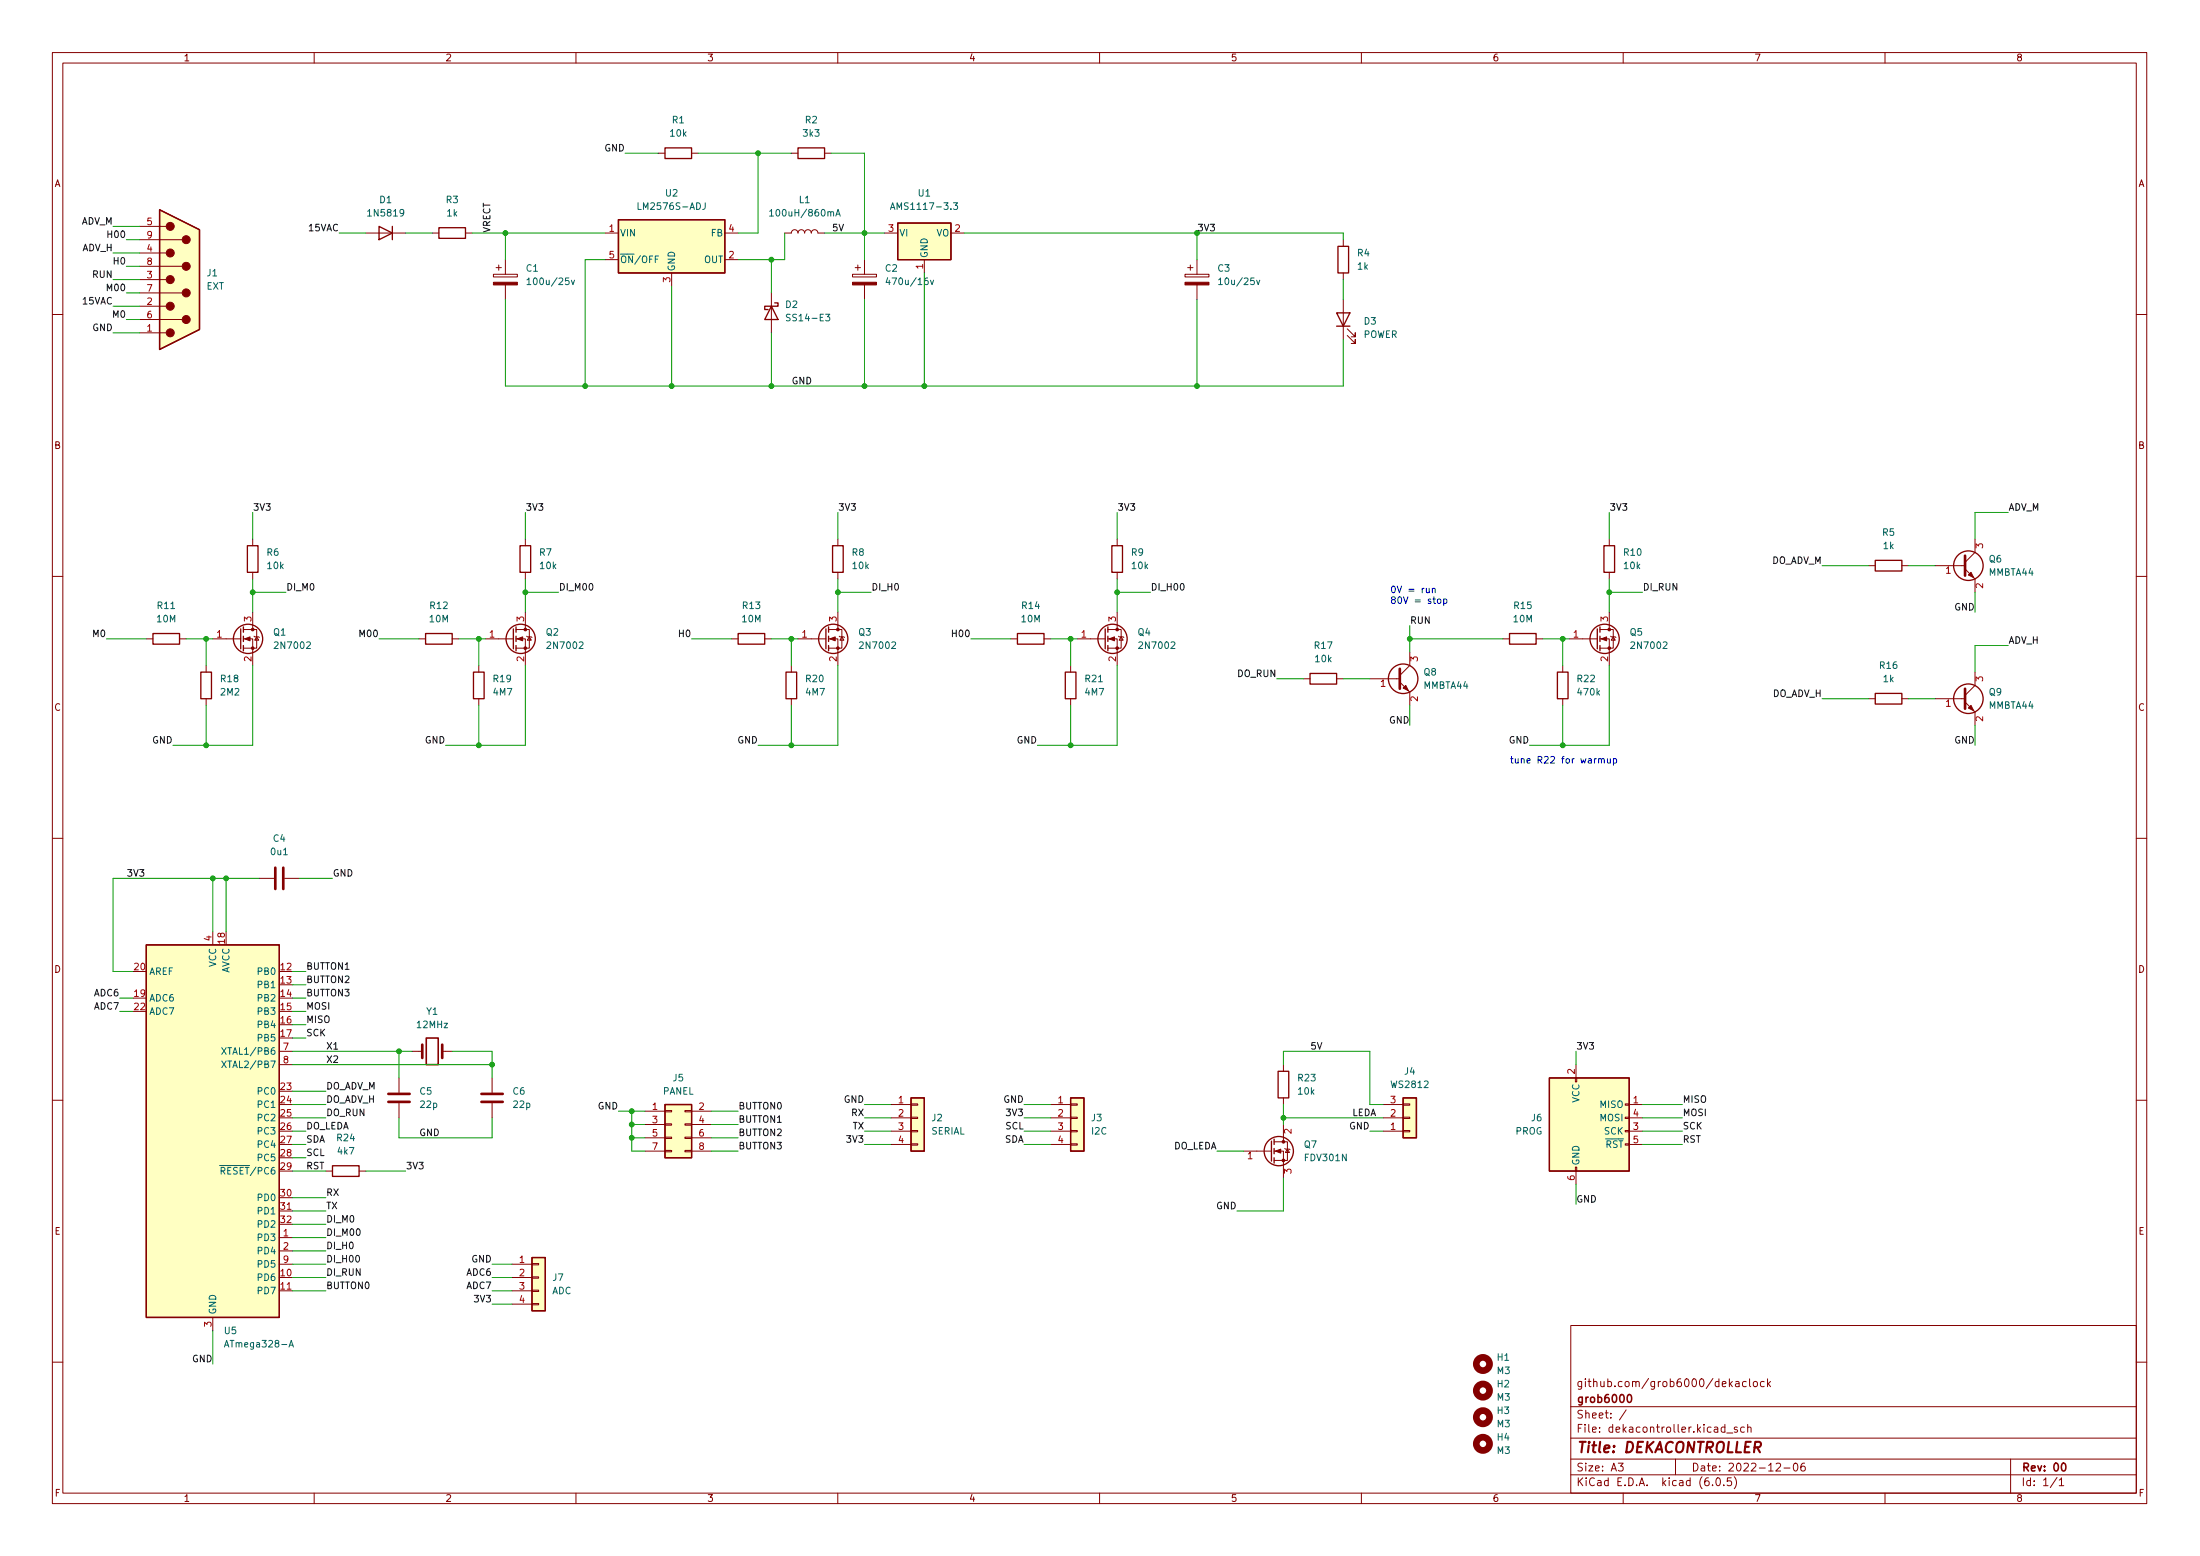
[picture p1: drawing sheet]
<svg xmlns="http://www.w3.org/2000/svg" width="420mm" height="297mm" viewBox="0 0 420 297" stroke-linecap="round" stroke-linejoin="round" font-family="sans-serif">
<g fill="none" stroke="#840000" stroke-width=".19">
<path d="M10 10h400v277h-400zM12 12h396v273h-396zM60 10v2M110 10v2M160 10v2M210 10v2M260 10v2M310 10v2M360 10v2M125.7 29.2h1.3M132.1 29.2h1.2M151.1 29.2h1.3"/>
<path d="M157.5 29.2h1.2M26.7 58.5h5M26.7 55.9h8.1M26.7 53.4h5M26.7 50.8h8.1M26.7 48.3h5M26.7 45.8h8.1M26.7 43.2h5M69.8 44.5h7.7M82.5 44.5h1.3M88.9 44.5h1.3M94.2 52.4h4.6v.5h-4.6z"/>
<path d="M94.7 51.1h1.1M95.2 50.6v1M96.5 49.6v2.8M96.5 54.4v2.8M115.6 44.5h2.5M115.6 49.6h2.5M128.3 52.1v2.5M138.4 44.5h2.6M138.4 49.6h2.6M147.3 55.9v7.6M149.9 44.5h1.2a.64 .64 0 0 1 .7-.6 .64 .64 0 0 1 .6 .6 .64 .64 0 0 1 .6-.6 .64 .64 0 0 1 .7 .6 .64 .64 0 0 1 .6-.6 .64 .64 0 0 1 .6 .6 .64 .64 0 0 1 .7-.6 .64 .64 0 0 1 .6 .6h1.3M162.8 52.4h4.6v.5h-4.6z"/>
<path d="M163.3 51.1h1M163.8 50.6v1M165.1 49.6v2.8M165.1 54.4v2.8M168.9 44.5h2.5M176.5 49.6v2.5M181.6 44.5h2.5M226.3 52.4h4.6v.5h-4.6zM226.8 51.1h1M227.3 50.6v1M228.6 49.6v2.8M228.6 54.4v2.8"/>
<path d="M256.5 45.8v1.2M256.5 52.1v1.3M256.5 57.2v7.6M10 60h2M26.7 63.5h5M26.7 61h8.1M257.3 64l1.5 1.6v-.8v.8h-.7M257.3 62.8l1.5 1.5v-.8v.8h-.7M408 60h2M10 110h2M48.3 102.9v1.3M48.3 109.3v1.2"/>
<path d="M48.3 116.9v3.3M100.3 102.9v1.3M100.3 109.3v1.2M100.3 116.9v3.3M160 102.9v1.3M160 109.3v1.2M160 116.9v3.3M213.4 102.9v1.3M213.4 109.3v1.2M213.4 116.9v3.3M307.3 102.9v1.3M307.3 109.3v1.2"/>
<path d="M307.3 116.9v3.3M356.9 108h1.2M363.2 108h1.3M369.6 108h5.7M375.3 108.6l1.9 1.9v2.6M377.2 102.9v2.5l-1.9 2M408 110h2M27.9 122h1.3M34.3 122h1.3M39.4 127v1.3M39.4 133.4v1.3M40.6 122h5.4"/>
<path d="M46.5 122h1.8v5M46.5 120.2h2.5v3.5h-2.5M48.5 121.4l1 .3M49 121.6l.4 .6h-.8zM80 122h1.3M86.4 122h1.2M91.4 127v1.3M91.4 133.4v1.3M92.7 122h5.3M98.6 122h1.7v5M98.6 120.2h2.5v3.5h-2.5M100.6 121.4l1 .3"/>
<path d="M101.1 121.6l.4 .6h-.8zM139.7 122h1.3M146 122h1.3M151.1 127v1.3M151.1 133.4v1.3M152.4 122h5.3M158.2 122h1.8v5M158.2 120.2h2.6v3.5h-2.6M160.3 121.4l1 .3M160.8 121.6l.4 .6h-.8zM193 122h1.3M199.4 122h1.3"/>
<path d="M204.5 127v1.3M204.5 133.4v1.3M205.7 122h5.4M211.6 122h1.8v5M211.6 120.2h2.5v3.5h-2.5M213.6 121.4l1 .3M214.1 121.6l.4 .6h-.8zM248.9 129.6h1.3M255.3 129.6h1.2M261.6 129.6h5.7M267.3 130.2l1.9 1.9v2.6M269.2 124.5v2.5l-1.9 1.9"/>
<path d="M287 122h1.3M293.4 122h1.2M298.4 127v1.3M298.4 133.4v1.3M299.7 122h5.4M305.6 122h1.7v5M305.6 120.2h2.5v3.5h-2.5M307.6 121.4l1 .3M308.1 121.6l.4 .6h-.8zM356.9 133.4h1.2M363.2 133.4h1.3M369.6 133.4h5.7"/>
<path d="M375.3 134l1.9 1.9v2.6M377.2 128.3v2.5l-1.9 2M10 160h2M40.6 177.8v2.6M49.5 167.7h2.8M54.4 167.7h2.7M408 160h2M10 210h2M53.3 200.7h2.6M53.3 203.2h2.6M76.2 205.8v2.8M76.2 210.6v2.8"/>
<path d="M78.7 200.7h1.9M84.5 200.7h1.9M94 205.8v2.8M94 210.6v2.8M123.2 212.1h3.8M123.2 214.7h3.8M123.2 217.2h3.8M123.2 219.7h3.8M127 219.6h1.3v.3h-1.3zM127 217.1h1.3v.2h-1.3zM127 214.5h1.3v.3h-1.3zM127 212h1.3v.3h-1.3z"/>
<path d="M130.8 219.6h1.3v.3h-1.3zM130.8 217.1h1.3v.2h-1.3zM130.8 214.5h1.3v.3h-1.3zM130.8 212h1.3v.3h-1.3zM132.1 212.1h3.8M132.1 214.7h3.8M132.1 217.2h3.8M132.1 219.7h3.8M170.2 210.9h3.8M170.2 213.4h3.8M170.2 215.9h3.8M170.2 218.5h3.8"/>
<path d="M174 218.3h1.3v.3h-1.3zM174 215.8h1.3v.3h-1.3zM174 213.3h1.3v.2h-1.3zM174 210.7h1.3v.3h-1.3zM200.7 210.9h3.8M200.7 213.4h3.8M200.7 215.9h3.8M200.7 218.5h3.8M204.5 218.3h1.2v.3h-1.2zM204.5 215.8h1.2v.3h-1.2zM204.5 213.3h1.2v.2h-1.2zM204.5 210.7h1.2v.3h-1.2z"/>
<path d="M237.5 219.7h5.3M243.3 219.7h1.8v5.1M243.3 218h2.6v3.5h-2.6M245.1 203.2v1.3M245.1 209.6v1.3M245.1 214.7v3.3M245.4 219.2l1 .3M245.9 219.4l.4 .6h-.8zM264.2 210.9h3.8M264.2 213.4h3.8M264.2 215.9h3.8M268 210.7h1.2v.3h-1.2z"/>
<path d="M268 213.3h1.2v.2h-1.2zM268 215.8h1.2v.3h-1.2zM300.9 205.8h.2v.7h-.2zM301 203.2v2.6M310.4 215.8h.7v.3h-.7zM310.4 213.3h.7v.2h-.7zM310.4 210.7h.7v.3h-.7zM311.1 210.9h2.6M311.1 213.4h2.6M311.1 215.9h2.6M311.1 218.5h2.6M408 210h2"/>
<path d="M53.3 236.3h2.6M53.3 238.8h2.6M53.3 231.2h2.6M62.2 223.6h1.3M68.6 223.6h1.2M300.9 222.8h.2v.8h-.2zM301 223.6v2.5M40.6 251.5v2.5M53.3 246.4h2.6M53.3 241.3h2.6M97.8 246.4h3.8M97.8 241.3h3.8"/>
<path d="M97.8 243.9h3.8M97.8 249h3.8M101.6 248.8h1.3v.3h-1.3zM101.6 246.3h1.3v.2h-1.3zM101.6 243.7h1.3v.3h-1.3zM101.6 241.2h1.3v.3h-1.3zM300 253h108v32h-108zM10 260h2M300 278.5h108M300 274.5h108M300 268.5h108M309.1 279.3h.9l-.5 .6 .4 .1v.7l-.2 .1-.6-.1"/>
<path d="M310.6 269.1l-1.3 2M320 278.5v3M329.4 272.5l-.4-.1-.3 .3 .2 .6h.5M329.4 271.9v1.5M329.8 273.6h1.1M331.5 263.8h.6v.9M331.8 272.5l-.4-.1-.2 .2 .1 .2 .5 .2v.3h-.6M332.1 264.1h-.5a.29 .29 0 0 0-.2 .3 .29 .29 0 0 0 .2 .3l.5-.1M333.1 272.5l-.4-.1-.3 .3 .2 .6h.5M333.5 263.8l-.4-.1-.3 .3 .1 .6h.6M333.8 272.6l.2-.2 .4 .1v.9M333.8 271.9v1.5"/>
<path d="M334.1 263.2v1.3l.3 .2M335 263.8l.4-.1 .2 .3v.4l-.2 .3-.4-.1-.1-.2zM336.9 263.8l-.4-.1-.3 .3 .2 .6h.5M337.6 263.2v1.5M337.7 264.1l.4 .6M338.1 263.7l-.5 .6M339.2 279.5l.6-.2 .2 .2 .1 .2-1 1.1h1M342.7 279.4l.2-.1a.8 .8 0 0 1 .5 .8 .8 .8 0 0 1-.5 .7 1 1 0 0 1-.2-1.4zM344.6 279.3a.6 .6 0 0 0-.7 .7v.5l.2 .2 .4 .1 .2-.1 .1-.5-.2-.2-.4-.1-.3 .3M384 278.5v6.5M408 260h2M60 285v2"/>
<path d="M110 285v2M160 285v2M210 285v2M260 285v2M300 281.5h108M310 285v2M327.1 283.5v.1M327.9 282.2l.2-.1a.8 .8 0 0 1 .5 .8 .8 .8 0 0 1-.5 .7 1 1 0 0 1-.2-1.4zM329.2 283.5v.1M330.6 282.1h-.7v.7l.2-.1 .5 .1 .1 .2-.1 .5-.2 .1-.5-.1M331.2 281.9a1.72 1.72 0 0 1 0 2.3M340.7 280.2h1.2"/>
<path d="M360 285v2M392.9 282l-1.3 2M393.3 282.5l.4-.4v1.5M393.3 283.6h.8"/>
</g>
<path d="M81.4 198.2h2.3v5h-2.3zM311 266.3l.1-.1a.8 .8 0 0 1 .5 .8 .8 .8 0 0 1-.5 .7 1 1 0 0 1-.1-1.4zM393.9 279.4l.1-.1a.8 .8 0 0 1 .6 .8 .8 .8 0 0 1-.6 .7 1 1 0 0 1-.1-1.4z" fill="none" stroke="#840000" stroke-width=".3"/>
<path d="M375.3 106.1v3.8M267.3 127.7v3.8M375.3 131.5v3.8M52.6 165.6v4.1M54.1 165.6v4.1M80.6 199.4v2.6M84.5 199.4v2.6M74.2 210.3h4M74.2 208.8h4M91.9 210.3h4.1M91.9 208.8h4.1" fill="none" stroke="#840000" stroke-width=".51"/>
<g fill="#840000" stroke="#840000" stroke-width=".19">
<path d="M94.2 53.9h4.6v.5h-4.6z"/>
<path d="M98.8 122l1-.4v.7z"/>
<path d="M162.8 53.9h4.6v.5h-4.6z"/>
<path d="M226.3 53.9h4.6v.5h-4.6z"/>
<path d="M46.7 122l1.1-.4v.7z"/>
<path d="M158.5 122l1-.4v.7z"/>
<path d="M211.8 122l1.1-.4v.7z"/>
<path d="M305.8 122l1-.4v.7z"/>
<path d="M375.9 135.2l.5-.5 .5 1z"/>
<path d="M375.9 109.8l.5-.5 .5 1z"/>
<path d="M268 131.4l.5-.6 .5 1.1z"/>
<path d="M243.6 219.7l1-.3v.7z"/>
<circle cx="100.3" cy="123.7" r=".25"/>
<circle cx="100.3" cy="120.2" r=".25"/>
<circle cx="48.3" cy="123.7" r=".25"/>
<circle cx="48.3" cy="120.2" r=".25"/>
<circle cx="32.5" cy="63.5" r=".76"/>
<circle cx="32.5" cy="58.5" r=".76"/>
<circle cx="32.5" cy="53.4" r=".76"/>
<circle cx="32.5" cy="48.3" r=".76"/>
<circle cx="32.5" cy="43.2" r=".76"/>
<circle cx="35.6" cy="61" r=".76"/>
<circle cx="35.6" cy="55.9" r=".76"/>
<circle cx="35.6" cy="50.8" r=".76"/>
<circle cx="35.6" cy="45.8" r=".76"/>
<circle cx="160" cy="123.7" r=".25"/>
<circle cx="160" cy="120.2" r=".25"/>
<circle cx="213.4" cy="123.7" r=".25"/>
<circle cx="213.4" cy="120.2" r=".25"/>
<circle cx="307.3" cy="123.7" r=".25"/>
<circle cx="307.3" cy="120.2" r=".25"/>
<circle cx="245.1" cy="221.5" r=".25"/>
<circle cx="245.1" cy="218" r=".25"/>
</g>
<g fill="none" stroke="#006464" stroke-width=".19">
<path d="M121.9 38.7v1.3h.6M134.7 38.7l-.1 1.1-.4 .2M170.1 40l.4-1.3 .4 1.3M170.2 39.6h.6M182.1 38.7h.8l-.4 .5 .3 .1v.6l-.2 .1-.5-.1M100.7 53.4l.3-.3v1.2M100.7 54.3h.7M109.1 53.5l.3 .8 .3-.8M147 40.3l.4-.3v1.3M147 41.3h.7M157.7 60h.8l-.5 .5 .4 .1v.5l-.2 .2-.5-.2M159.6 41.3l.5-1.3 .4 1.3"/>
<path d="M159.7 40.9h.7M169.5 53l-.3 .9h.8M177.7 53.5l.3 .8 .3-.8M232.7 53.4l.4-.3v1.2M232.7 54.3h.8M240 53.5l.3 .8 .3-.8M150.9 60h-.5l-.2 .2 .1 .3 .5 .3v.3l-.1 .2-.5-.1M42.4 200l.8 1.3M42.4 202.5l.8 1.3M43.2 200l-.8 1.3M43.2 202.5l-.8 1.3M42.9 257.2l.4-1.3 .4 1.3"/>
<path d="M55.2 257.2l.4-1.3 .4 1.3M55.3 256.8h.6"/>
</g>
<g fill="#ffffc2" stroke="#ffffc2" stroke-width=".19">
<path d="M27.9 180.4h25.4v71.1h-25.4z"/>
<path d="M171.4 42.6h10.2v7h-10.2z"/>
<path d="M101.6 240.1h2.5v10.1h-2.5z"/>
<path d="M127 210.9h5.1v10.1h-5.1z"/>
<path d="M118.1 41.9h20.3v10.2h-20.3z"/>
<path d="M30.5 40l7.6 3.9v19l-7.6 3.8z"/>
<path d="M174 209.6h2.5v10.1h-2.5z"/>
<path d="M204.5 209.6h2.5v10.1h-2.5z"/>
<path d="M268 209.6h2.5v7.6h-2.5z"/>
<path d="M295.9 205.8h15.2v17.8h-15.2z"/>
</g>
<g fill="none" stroke="#840000" stroke-width=".25">
<path d="M127 28.2h5.1v2.1h-5.1zM152.4 28.2h5.1v2.1h-5.1zM30.5 40l7.6 3.9v19l-7.6 3.8zM72.4 43.2l2.5 1.3-2.5 1.3zM74.9 43.2v2.6M83.8 43.5h5.1v2h-5.1zM118.1 41.9h20.3v10.2h-20.3zM147.3 58.5l1.3 2.5h-2.6zM148 57.8h.6v.7h-2.6v.6h.7M171.4 42.6h10.2v7h-10.2zM255.3 59.7h2.5l-1.3 2.6zM255.5 47h2.1v5.1h-2.1z"/>
<path d="M255.3 62.3h2.5M46.5 119.7v1M47.2 104.2h2.1v5.1h-2.1zM98.6 119.7v1M99.3 104.2h2v5.1h-2zM158.2 119.7v1M159 104.2h2v5.1h-2zM211.6 119.7v1M212.3 104.2h2.1v5.1h-2.1zM305.6 119.7v1M306.3 104.2h2.1v5.1h-2.1zM358.1 107h5.1v2h-5.1z"/>
<path d="M29.2 120.9h5.1v2.1h-5.1zM38.4 128.3h2v5.1h-2zM46 120.1v3.8M46.5 121.4v1.1M46.5 123.2v1M81.3 120.9h5.1v2.1h-5.1zM90.4 128.3h2.1v5.1h-2.1zM98 120.1v3.8M98.6 121.4v1.1M98.6 123.2v1M141 120.9h5v2.1h-5zM150.1 128.3h2v5.1h-2z"/>
<path d="M157.7 120.1v3.8M158.2 121.4v1.1M158.2 123.2v1M194.3 120.9h5.1v2.1h-5.1zM203.5 128.3h2v5.1h-2zM211.1 120.1v3.8M211.6 121.4v1.1M211.6 123.2v1M250.2 128.6h5.1v2h-5.1zM288.3 120.9h5.1v2.1h-5.1zM297.4 128.3h2.1v5.1h-2.1zM305.1 120.1v3.8"/>
<path d="M305.6 121.4v1.1M305.6 123.2v1M358.1 132.4h5.1v2h-5.1zM27.9 180.4h25.4v71.1h-25.4zM127 210.9h5.1v10.1h-5.1zM174 209.6h2.5v10.1h-2.5zM204.5 209.6h2.5v10.1h-2.5zM242.8 217.8v3.9M243.3 217.5v1M243.3 219.2v1.1M244.1 204.5h2v5.1h-2zM268 209.6h2.5v7.6h-2.5z"/>
<path d="M295.9 205.8h15.2v17.8h-15.2zM63.5 222.5h5.1v2.1h-5.1zM243.3 221v1M101.6 240.1h2.5v10.1h-2.5z"/>
<circle cx="375.9" cy="108" r="2.82"/>
<circle cx="47.4" cy="122" r="2.79"/>
<circle cx="99.4" cy="122" r="2.79"/>
<circle cx="159.1" cy="122" r="2.79"/>
<circle cx="212.5" cy="122" r="2.79"/>
<circle cx="268" cy="129.6" r="2.82"/>
<circle cx="306.5" cy="122" r="2.79"/>
<circle cx="375.9" cy="133.4" r="2.82"/>
<circle cx="244.2" cy="219.7" r="2.79"/>
</g>
<g fill="none" stroke="#840000" stroke-width="1.3">
<circle cx="283.2" cy="275.6" r="1.27"/>
<circle cx="283.2" cy="265.5" r="1.27"/>
<circle cx="283.2" cy="260.4" r="1.27"/>
<circle cx="283.2" cy="270.5" r="1.27"/>
</g>
<g fill="none" stroke="#0000c2" stroke-width=".19">
<path d="M272.4 112.3l.1 .8 .3 .1 .1-.2M272.9 112.3v.9M273.6 112.4l.1-.1 .3 .1 .1 .8M273.6 112.3v.9M274.6 114.5l.2-.1 .3 .1 .1 .5-.1 .1-.3 .1-.2-.1zM275.7 114.4h.4l.2 .2-.1 .5h-.5M275.7 114.4v1.2M305.3 145l.2-.2 .3 .1v.8M305.8 145l.2-.2 .3 .1 .1 .8M307 144.8l.1 .8 .3 .1 .1-.1M307.5 144.8v.9M308.1 144.9l.4-.1 .2 .3-.1 .5h-.5"/>
<path d="M308.1 144.8v1.3"/>
</g>
<g fill="none" stroke="#009600" stroke-width=".19">
<path d="M119.4 29.2h6.3M133.3 29.2h17.8M144.8 29.2v15.3h-3.8M158.7 29.2h6.4v20.4M21.6 58.5h5.1M21.6 53.4h5.1M21.6 43.2h5.1M21.6 48.3h5.1M24.1 55.9h2.6M24.1 50.8h2.6M24.1 45.8h2.6M64.8 44.5h5"/>
<path d="M77.5 44.5h5M90.2 44.5h25.4M96.5 44.5v5.1M96.5 57.2v16.5h160v-8.9M115.6 49.6h-3.8v24.1M128.3 54.6v19.1M147.3 49.6v6.3M149.9 44.5v5.1h-8.9M157.5 44.5h11.4M165.1 57.2v16.5M176.5 52.1v21.6M184.1 44.5h72.4v1.3"/>
<path d="M228.6 44.5v5.1M228.6 57.2v16.5M256.5 53.4v3.8M21.6 63.5h5.1M24.1 61h2.6M147.3 63.5v10.2M48.3 97.8v5.1M100.3 97.8v5.1M160 97.8v5.1M213.4 97.8v5.1M307.3 97.8v5.1M383.5 97.8h-6.3v5.1"/>
<path d="M48.3 110.5v6.4M48.3 113.1h6.3M100.3 113.1h6.4M100.3 110.5v6.4M160 110.5v6.4M160 113.1h6.4M213.4 113.1h6.3M213.4 110.5v6.4M269.2 119.4v5.1M307.3 113.1h6.4M307.3 110.5v6.4M348 108h8.9"/>
<path d="M364.5 108h5.1M377.2 113.1v3.8M20.3 122h7.6M35.6 122h5M39.4 122v5M39.4 134.7v7.6M48.3 127v15.3h-15.3M72.4 122h7.6M87.6 122h5.1M91.4 122v5M91.4 134.7v7.6M100.3 127v15.3h-15.2"/>
<path d="M132.1 122h7.6M147.3 122h5.1M151.1 122v5M151.1 134.7v7.6M160 127v15.3h-15.2M185.4 122h7.6M200.7 122h5M204.5 122v5M204.5 134.7v7.6M213.4 127v15.3h-15.3M243.8 129.6h5.1M256.5 129.6h5.1"/>
<path d="M269.2 122h17.8M269.2 134.7v3.8M294.6 122h5.1M298.4 122v5M298.4 134.7v7.6M307.3 127v15.3h-15.2M348 133.4h8.9M364.5 133.4h5.1M377.2 138.5v3.8M383.5 123.2h-6.3v5.1M40.6 167.7v10.1M43.2 167.7v10.1"/>
<path d="M49.5 167.7h-27.9v17.8h3.8M57.1 167.7h6.4M22.9 193.1h2.5M22.9 190.5h2.5M55.9 185.5h2.5M55.9 193.1h2.5M55.9 190.5h2.5M55.9 195.6h2.5M55.9 198.2h2.5M55.9 188h2.5M55.9 210.9h6.3M55.9 208.3h6.3"/>
<path d="M55.9 200.7h22.8M55.9 203.2h38.1M55.9 215.9h2.5M55.9 213.4h6.3M55.9 218.5h2.5M76.2 213.4v3.8h17.8v-3.8M76.2 200.7v5.1M86.4 200.7h7.6v5.1M118.1 212.1h5.1M120.6 217.2h2.6M120.6 212.1v7.6h2.6M120.6 214.7h2.6"/>
<path d="M135.9 217.2h5.1M135.9 212.1h5.1M135.9 214.7h5.1M135.9 219.7h5.1M165.1 210.9h5.1M165.1 215.9h5.1M165.1 213.4h5.1M165.1 218.5h5.1M195.6 210.9h5.1M195.6 215.9h5.1M195.6 213.4h5.1M195.6 218.5h5.1"/>
<path d="M232.4 219.7h5.1M245.1 203.2v-2.5h16.5v10.2h2.6M245.1 213.4h19.1M245.1 210.9v3.8M261.6 215.9h2.6M301 200.7v2.5M313.7 210.9h7.6M313.7 215.9h7.6M313.7 213.4h7.6M313.7 218.5h7.6M55.9 223.6h6.3M55.9 233.7h6.3"/>
<path d="M55.9 228.6h6.3M55.9 236.3h6.3M55.9 231.2h6.3M55.9 238.8h6.3M55.9 221h2.5M69.8 223.6h7.7M245.1 224.8v6.4h-8.9M301 226.1v3.8M40.6 254v6.4M55.9 246.4h6.3M55.9 241.3h6.3M55.9 243.9h6.3"/>
<path d="M94 246.4h3.8M94 241.3h3.8M94 243.9h3.8M94 249h3.8"/>
</g>
<g fill="#009600" stroke="#009600" stroke-width=".19">
<circle cx="165.1" cy="44.5" r=".46"/>
<circle cx="176.5" cy="73.7" r=".46"/>
<circle cx="144.8" cy="29.2" r=".46"/>
<circle cx="147.3" cy="49.6" r=".46"/>
<circle cx="120.6" cy="214.7" r=".46"/>
<circle cx="120.6" cy="212.1" r=".46"/>
<circle cx="39.4" cy="122" r=".46"/>
<circle cx="76.2" cy="200.7" r=".46"/>
<circle cx="91.4" cy="142.3" r=".46"/>
<circle cx="120.6" cy="217.2" r=".46"/>
<circle cx="39.4" cy="142.3" r=".46"/>
<circle cx="43.2" cy="167.7" r=".46"/>
<circle cx="40.6" cy="167.7" r=".46"/>
<circle cx="48.3" cy="113.1" r=".46"/>
<circle cx="128.3" cy="73.7" r=".46"/>
<circle cx="111.8" cy="73.7" r=".46"/>
<circle cx="96.5" cy="44.5" r=".46"/>
<circle cx="100.3" cy="113.1" r=".46"/>
<circle cx="91.4" cy="122" r=".46"/>
<circle cx="94" cy="203.2" r=".46"/>
<circle cx="165.1" cy="73.7" r=".46"/>
<circle cx="151.1" cy="122" r=".46"/>
<circle cx="147.3" cy="73.7" r=".46"/>
<circle cx="160" cy="113.1" r=".46"/>
<circle cx="228.6" cy="44.5" r=".46"/>
<circle cx="228.6" cy="73.7" r=".46"/>
<circle cx="204.5" cy="122" r=".46"/>
<circle cx="213.4" cy="113.1" r=".46"/>
<circle cx="298.4" cy="122" r=".46"/>
<circle cx="307.3" cy="113.1" r=".46"/>
<circle cx="298.4" cy="142.3" r=".46"/>
<circle cx="245.1" cy="213.4" r=".46"/>
<circle cx="151.1" cy="142.3" r=".46"/>
<circle cx="204.5" cy="142.3" r=".46"/>
<circle cx="269.2" cy="122" r=".46"/>
</g>
<text font-size="2.8" fill="#840000" x="301" y="277.3">Title: DEKACONTROLLER</text>
<g font-size="2.1" fill="#840000">
<text x="301" y="267.8">grob6000</text>
<text x="301" y="264.8">github.com/grob6000/dekaclock</text>
<text x="301" y="273.5">File: dekacontroller.kicad_sch</text>
<text x="301" y="270.8">Sheet: /</text>
<text x="301" y="280.9">Size: A3</text>
<text x="323" y="280.9">Date: 2022-12-06</text>
<text x="386" y="280.9">Rev: 00</text>
<text x="301" y="283.7">KiCad E.D.A. kicad (6.0.5)</text>
<text x="386" y="283.7">Id: 1/1</text>
</g>
<g font-size="1.8" fill="#840000">
<text x="35" y="11.7">1</text>
<text x="85" y="11.7">2</text>
<text x="135" y="11.7">3</text>
<text x="185" y="11.7">4</text>
<text x="235" y="11.7">5</text>
<text x="285" y="11.7">6</text>
<text x="335" y="11.7">7</text>
<text x="385" y="11.7">8</text>
<text x="10.3" y="35.7">A</text>
<text x="408.3" y="35.7">A</text>
<text x="10.3" y="85.7">B</text>
<text x="408.3" y="85.7">B</text>
<text x="10.3" y="135.7">C</text>
<text x="408.3" y="135.7">C</text>
<text x="10.3" y="185.7">D</text>
<text x="408.3" y="185.7">D</text>
<text x="10.4" y="235.7">E</text>
<text x="408.4" y="235.7">E</text>
<text x="10.4" y="285.7">F</text>
<text x="35" y="286.7">1</text>
<text x="85" y="286.7">2</text>
<text x="135" y="286.7">3</text>
<text x="185" y="286.7">4</text>
<text x="235" y="286.7">5</text>
<text x="285" y="286.7">6</text>
<text x="335" y="286.7">7</text>
<text x="385" y="286.7">8</text>
<text x="408.4" y="285.7">F</text>
</g>
<g font-size="1.8" fill="#006464">
<text x="128.4" y="23.5">R1</text>
<text x="153.8" y="23.5">R2</text>
<text x="128.1" y="26.1">10k</text>
<text x="153.5" y="26.1">3k3</text>
<text x="70.6" y="41.3">1N5819</text>
<text x="72.5" y="38.8">D1</text>
<text x="85.2" y="38.8">R3</text>
<text x="85.4" y="41.3">1k</text>
<text x="122.4" y="40">LM2576S-ADJ</text>
<text x="127.1" y="37.5">U2</text>
<text x="147.9" y="41.3">100uH/860mA</text>
<text x="152.6" y="38.8">L1</text>
<text x="171.1" y="40">AMS1117-3.3</text>
<text x="175.4" y="37.5">U1</text>
<text x="118.4" y="45.1">VIN</text>
<text x="135.8" y="45.1">FB</text>
<text x="171.7" y="45.1">VI</text>
<text x="178.8" y="45.1">VO</text>
<text x="39.6" y="52.7">J1</text>
<text x="100.5" y="51.9">C1</text>
<text x="118.4" y="50.2">~{ON}/OFF</text>
<text x="128.9" y="51.9" transform="rotate(-90 128.9 51.9)">GND</text>
<text x="134.4" y="50.2">OUT</text>
<text x="169.1" y="51.9">C2</text>
<text x="177.2" y="49.3" transform="rotate(-90 177.2 49.3)">GND</text>
<text x="232.6" y="51.9">C3</text>
<text x="259.3" y="48.9">R4</text>
<text x="259.3" y="51.5">1k</text>
<text x="39.4" y="55.3">EXT</text>
<text x="101.4" y="54.4">100u/25v</text>
<text x="150" y="58.8">D2</text>
<text x="170" y="54.4">470u/16v</text>
<text x="233.4" y="54.4">10u/25v</text>
<text x="150.8" y="61.3">SS14-E3</text>
<text x="260.3" y="64.5">POWER</text>
<text x="260.5" y="61.9">D3</text>
<text x="51" y="106.1">R6</text>
<text x="103.1" y="106.1">R7</text>
<text x="162.7" y="106.1">R8</text>
<text x="216.1" y="106.1">R9</text>
<text x="310.2" y="106.1">R10</text>
<text x="359.5" y="102.3">R5</text>
<text x="359.7" y="104.8">1k</text>
<text x="379.9" y="107.4">Q6</text>
<text x="51.1" y="108.6">10k</text>
<text x="103.2" y="108.6">10k</text>
<text x="162.9" y="108.6">10k</text>
<text x="216.2" y="108.6">10k</text>
<text x="310.2" y="108.6">10k</text>
<text x="379.9" y="109.9">MMBTA44</text>
<text x="30" y="118.8">10M</text>
<text x="30.1" y="116.2">R11</text>
<text x="82.1" y="118.8">10M</text>
<text x="82.2" y="116.2">R12</text>
<text x="141.8" y="118.8">10M</text>
<text x="141.9" y="116.2">R13</text>
<text x="195.1" y="118.8">10M</text>
<text x="195.2" y="116.2">R14</text>
<text x="289.1" y="118.8">10M</text>
<text x="289.2" y="116.2">R15</text>
<text x="52.2" y="121.3">Q1</text>
<text x="52.7" y="123.9">2N7002</text>
<text x="104.3" y="121.3">Q2</text>
<text x="104.8" y="123.9">2N7002</text>
<text x="164" y="121.3">Q3</text>
<text x="164.5" y="123.9">2N7002</text>
<text x="217.3" y="121.3">Q4</text>
<text x="217.8" y="123.9">2N7002</text>
<text x="251.1" y="123.9">R17</text>
<text x="311.3" y="121.3">Q5</text>
<text x="311.8" y="123.9">2N7002</text>
<text x="42.2" y="130.2">R18</text>
<text x="94.3" y="130.2">R19</text>
<text x="154" y="130.2">R20</text>
<text x="207.3" y="130.2">R21</text>
<text x="251.3" y="126.4">10k</text>
<text x="271.9" y="131.5">MMBTA44</text>
<text x="272" y="128.9">Q8</text>
<text x="301.3" y="130.2">R22</text>
<text x="359.1" y="127.7">R16</text>
<text x="359.7" y="130.2">1k</text>
<text x="42.2" y="132.8">2M2</text>
<text x="94.3" y="132.8">4M7</text>
<text x="154" y="132.8">4M7</text>
<text x="207.3" y="132.8">4M7</text>
<text x="301.4" y="132.8">470k</text>
<text x="379.9" y="135.3">MMBTA44</text>
<text x="379.9" y="132.8">Q9</text>
<text x="52.2" y="160.7">C4</text>
<text x="51.8" y="163.2">0u1</text>
<text x="41.3" y="184.6" transform="rotate(-90 41.3 184.6)">VCC</text>
<text x="43.8" y="185.9" transform="rotate(-90 43.8 185.9)">AVCC</text>
<text x="28.4" y="191.2">ADC6</text>
<text x="28.4" y="186.1">AREF</text>
<text x="49.4" y="186.1">PB0</text>
<text x="49.4" y="188.6">PB1</text>
<text x="49.4" y="191.2">PB2</text>
<text x="28.4" y="193.7">ADC7</text>
<text x="49.4" y="193.7">PB3</text>
<text x="49.4" y="196.3">PB4</text>
<text x="79.7" y="196.3">12MHz</text>
<text x="81.5" y="193.7">Y1</text>
<text x="43.3" y="201.3">XTAL1/PB6</text>
<text x="43.3" y="203.9">XTAL2/PB7</text>
<text x="49.4" y="198.8">PB5</text>
<text x="49.4" y="209">PC0</text>
<text x="80.2" y="209">C5</text>
<text x="98" y="209">C6</text>
<text x="126.5" y="209">PANEL</text>
<text x="128.6" y="206.4">J5</text>
<text x="248" y="206.4">R23</text>
<text x="248" y="209">10k</text>
<text x="265.8" y="207.7">WS2812</text>
<text x="268.3" y="205.1">J4</text>
<text x="49.4" y="211.5">PC1</text>
<text x="49.4" y="214">PC2</text>
<text x="80.3" y="211.5">22p</text>
<text x="98.1" y="211.5">22p</text>
<text x="178" y="214">J2</text>
<text x="208.5" y="214">J3</text>
<text x="292.5" y="214">J6</text>
<text x="301.6" y="210.5" transform="rotate(-90 301.6 210.5)">VCC</text>
<text x="305.6" y="211.5">MISO</text>
<text x="305.6" y="214">MOSI</text>
<text x="49.4" y="216.6">PC3</text>
<text x="49.4" y="219.1">PC4</text>
<text x="49.4" y="221.7">PC5</text>
<text x="64.4" y="217.8">R24</text>
<text x="64.6" y="220.4">4k7</text>
<text x="177.8" y="216.6">SERIAL</text>
<text x="208.5" y="216.6">I2C</text>
<text x="249.1" y="219.1">Q7</text>
<text x="249.3" y="221.7">FDV301N</text>
<text x="289.4" y="216.6">PROG</text>
<text x="305.2" y="219.1">~{RST}</text>
<text x="306.4" y="216.6">SCK</text>
<text x="41.6" y="224.2">~{RESET}/PC6</text>
<text x="301.6" y="222.5" transform="rotate(-90 301.6 222.5)">GND</text>
<text x="49.4" y="229.3">PD0</text>
<text x="49.4" y="231.8">PD1</text>
<text x="49.4" y="236.9">PD3</text>
<text x="49.4" y="239.4">PD4</text>
<text x="49.4" y="234.4">PD2</text>
<text x="49.4" y="244.5">PD6</text>
<text x="49.4" y="242">PD5</text>
<text x="105.6" y="244.5">J7</text>
<text x="41.3" y="251" transform="rotate(-90 41.3 251)">GND</text>
<text x="49.4" y="247.1">PD7</text>
<text x="105.4" y="247.1">ADC</text>
<text x="42.9" y="254.7">U5</text>
<text x="43.6" y="257.2">ATmega328-A</text>
<text x="285.9" y="262.3">M3</text>
<text x="286" y="259.8">H1</text>
<text x="285.9" y="267.4">M3</text>
<text x="286" y="264.8">H2</text>
<text x="286" y="269.9">H3</text>
<text x="285.9" y="272.5">M3</text>
<text x="286" y="275">H4</text>
<text x="285.9" y="277.5">M3</text>
</g>
<g font-size="1.8" fill="#0f0f0f">
<text x="115.4" y="28.9">GND</text>
<text x="15.4" y="42.9">ADV_M</text>
<text x="15.6" y="47.9">ADV_H</text>
<text x="20.9" y="45.4">H00</text>
<text x="59.1" y="44.1">15VAC</text>
<text x="93.6" y="44.5" transform="rotate(-90 93.6 44.5)">VRECT</text>
<text x="159.1" y="44.1">5V</text>
<text x="228.6" y="44.1">3V3</text>
<text x="17.8" y="53">RUN</text>
<text x="21.9" y="50.5">H0</text>
<text x="15.9" y="58.1">15VAC</text>
<text x="20.7" y="55.6">M00</text>
<text x="17.7" y="63.2">GND</text>
<text x="21.7" y="60.6">M0</text>
<text x="151.1" y="73.3">GND</text>
<text x="48.3" y="97.5">3V3</text>
<text x="100.3" y="97.5">3V3</text>
<text x="160" y="97.5">3V3</text>
<text x="213.4" y="97.5">3V3</text>
<text x="307.3" y="97.5">3V3</text>
<text x="383.5" y="97.5">ADV_M</text>
<text x="338.2" y="107.6">DO_ADV_M</text>
<text x="54.6" y="112.7">DI_M0</text>
<text x="106.7" y="112.7">DI_M00</text>
<text x="166.4" y="112.7">DI_H0</text>
<text x="219.7" y="112.7">DI_H00</text>
<text x="313.7" y="112.7">DI_RUN</text>
<text x="269.2" y="119.1">RUN</text>
<text x="373.3" y="116.5">GND</text>
<text x="17.9" y="121.6">M0</text>
<text x="68.9" y="121.6">M00</text>
<text x="129.8" y="121.6">H0</text>
<text x="182.2" y="121.6">H00</text>
<text x="383.5" y="122.9">ADV_H</text>
<text x="236.4" y="129.2">DO_RUN</text>
<text x="338.3" y="133">DO_ADV_H</text>
<text x="29.1" y="141.9">GND</text>
<text x="81.2" y="141.9">GND</text>
<text x="140.8" y="141.9">GND</text>
<text x="194.2" y="141.9">GND</text>
<text x="265.3" y="138.1">GND</text>
<text x="288.2" y="141.9">GND</text>
<text x="373.3" y="141.9">GND</text>
<text x="24.1" y="167.3">3V3</text>
<text x="63.5" y="167.3">GND</text>
<text x="58.4" y="185.1">BUTTON1</text>
<text x="18" y="190.2">ADC6</text>
<text x="58.4" y="190.2">BUTTON3</text>
<text x="58.4" y="187.6">BUTTON2</text>
<text x="18" y="192.7">ADC7</text>
<text x="58.4" y="192.7">MOSI</text>
<text x="58.4" y="195.3">MISO</text>
<text x="58.4" y="197.8">SCK</text>
<text x="62.2" y="200.3">X1</text>
<text x="62.2" y="202.9">X2</text>
<text x="250.2" y="200.3">5V</text>
<text x="301" y="200.3">3V3</text>
<text x="62.2" y="208">DO_ADV_M</text>
<text x="58.4" y="215.6">DO_LEDA</text>
<text x="62.2" y="210.5">DO_ADV_H</text>
<text x="62.2" y="213">DO_RUN</text>
<text x="114.2" y="211.8">GND</text>
<text x="141" y="211.8">BUTTON0</text>
<text x="141" y="214.3">BUTTON1</text>
<text x="161.2" y="210.5">GND</text>
<text x="162.6" y="213">RX</text>
<text x="162.8" y="215.6">TX</text>
<text x="191.6" y="210.5">GND</text>
<text x="192" y="215.6">SCL</text>
<text x="192.4" y="213">3V3</text>
<text x="257.7" y="215.6">GND</text>
<text x="258.1" y="213">LEDA</text>
<text x="321.3" y="210.5">MISO</text>
<text x="321.3" y="213">MOSI</text>
<text x="321.3" y="215.6">SCK</text>
<text x="58.4" y="220.7">SCL</text>
<text x="58.4" y="218.1">SDA</text>
<text x="80" y="216.9">GND</text>
<text x="141" y="216.9">BUTTON2</text>
<text x="141" y="219.4">BUTTON3</text>
<text x="162" y="218.1">3V3</text>
<text x="191.8" y="218.1">SDA</text>
<text x="224" y="219.4">DO_LEDA</text>
<text x="321.3" y="218.1">RST</text>
<text x="58.4" y="223.2">RST</text>
<text x="77.5" y="223.2">3V3</text>
<text x="62.2" y="233.4">DI_M0</text>
<text x="62.2" y="230.8">TX</text>
<text x="62.2" y="228.3">RX</text>
<text x="232.3" y="230.8">GND</text>
<text x="301" y="229.6">GND</text>
<text x="62.2" y="238.4">DI_H0</text>
<text x="62.2" y="235.9">DI_M00</text>
<text x="62.2" y="243.5">DI_RUN</text>
<text x="62.2" y="241">DI_H00</text>
<text x="89.2" y="243.5">ADC6</text>
<text x="90" y="241">GND</text>
<text x="62.2" y="246.1">BUTTON0</text>
<text x="89.2" y="246.1">ADC7</text>
<text x="90.8" y="248.6">3V3</text>
<text x="36.7" y="260">GND</text>
</g>
<g font-size="1.8" fill="#a90000">
<text x="28.1" y="43">5</text>
<text x="28.1" y="45.5">9</text>
<text x="116.3" y="44.2">1</text>
<text x="139.2" y="44.2">4</text>
<text x="169.7" y="44.2">3</text>
<text x="182.4" y="44.2">2</text>
<text x="28.1" y="53.1">3</text>
<text x="28.1" y="48">4</text>
<text x="28.1" y="50.6">8</text>
<text x="116.3" y="49.3">5</text>
<text x="128" y="53.9" transform="rotate(-90 128 53.9)">3</text>
<text x="139.2" y="49.3">2</text>
<text x="176.3" y="51.3" transform="rotate(-90 176.3 51.3)">1</text>
<text x="28.1" y="58.2">2</text>
<text x="28.1" y="55.7">7</text>
<text x="28.1" y="63.3">1</text>
<text x="28.1" y="60.7">6</text>
<text x="378.7" y="104.7" transform="rotate(-90 378.7 104.7)">3</text>
<text x="371.6" y="109.5">1</text>
<text x="378.7" y="112.3" transform="rotate(-90 378.7 112.3)">2</text>
<text x="48" y="118.6" transform="rotate(-90 48 118.6)">3</text>
<text x="100.1" y="118.6" transform="rotate(-90 100.1 118.6)">3</text>
<text x="159.8" y="118.6" transform="rotate(-90 159.8 118.6)">3</text>
<text x="213.1" y="118.6" transform="rotate(-90 213.1 118.6)">3</text>
<text x="307.1" y="118.6" transform="rotate(-90 307.1 118.6)">3</text>
<text x="41.4" y="121.7">1</text>
<text x="93.5" y="121.7">1</text>
<text x="153.2" y="121.7">1</text>
<text x="206.5" y="121.7">1</text>
<text x="300.5" y="121.7">1</text>
<text x="48" y="126.3" transform="rotate(-90 48 126.3)">2</text>
<text x="100.1" y="126.3" transform="rotate(-90 100.1 126.3)">2</text>
<text x="159.8" y="126.3" transform="rotate(-90 159.8 126.3)">2</text>
<text x="213.1" y="126.3" transform="rotate(-90 213.1 126.3)">2</text>
<text x="263.7" y="131.1">1</text>
<text x="270.8" y="126.3" transform="rotate(-90 270.8 126.3)">3</text>
<text x="307.1" y="126.3" transform="rotate(-90 307.1 126.3)">2</text>
<text x="378.7" y="130.1" transform="rotate(-90 378.7 130.1)">3</text>
<text x="270.8" y="133.9" transform="rotate(-90 270.8 133.9)">2</text>
<text x="371.6" y="134.9">1</text>
<text x="378.7" y="137.7" transform="rotate(-90 378.7 137.7)">2</text>
<text x="40.4" y="179.6" transform="rotate(-90 40.4 179.6)">4</text>
<text x="25.7" y="185.2">20</text>
<text x="42.9" y="180.1" transform="rotate(-90 42.9 180.1)">18</text>
<text x="53.6" y="185.2">12</text>
<text x="25.7" y="190.3">19</text>
<text x="53.6" y="187.7">13</text>
<text x="53.6" y="190.3">14</text>
<text x="25.7" y="192.8">22</text>
<text x="53.6" y="192.8">15</text>
<text x="53.6" y="195.4">16</text>
<text x="53.6" y="197.9">17</text>
<text x="54.1" y="200.4">7</text>
<text x="54.1" y="203">8</text>
<text x="53.6" y="208.1">23</text>
<text x="300.7" y="205" transform="rotate(-90 300.7 205)">2</text>
<text x="53.6" y="210.6">24</text>
<text x="53.6" y="213.1">25</text>
<text x="53.6" y="215.7">26</text>
<text x="124.6" y="211.9">1</text>
<text x="124.6" y="214.4">3</text>
<text x="133.5" y="211.9">2</text>
<text x="133.5" y="214.4">4</text>
<text x="171.6" y="210.6">1</text>
<text x="171.6" y="213.1">2</text>
<text x="171.6" y="215.7">3</text>
<text x="202.1" y="210.6">1</text>
<text x="202.1" y="213.1">2</text>
<text x="202.1" y="215.7">3</text>
<text x="265.6" y="215.7">1</text>
<text x="265.6" y="213.1">2</text>
<text x="265.6" y="210.6">3</text>
<text x="311.9" y="210.6">1</text>
<text x="311.9" y="215.7">3</text>
<text x="311.9" y="213.1">4</text>
<text x="53.6" y="218.2">27</text>
<text x="53.6" y="220.8">28</text>
<text x="124.6" y="217">5</text>
<text x="124.6" y="219.5">7</text>
<text x="133.5" y="217">6</text>
<text x="133.5" y="219.5">8</text>
<text x="171.6" y="218.2">4</text>
<text x="202.1" y="218.2">4</text>
<text x="238.3" y="221.3">1</text>
<text x="246.6" y="216.4" transform="rotate(-90 246.6 216.4)">2</text>
<text x="311.9" y="218.2">5</text>
<text x="53.6" y="223.3">29</text>
<text x="246.6" y="224" transform="rotate(-90 246.6 224)">3</text>
<text x="300.7" y="225.3" transform="rotate(-90 300.7 225.3)">6</text>
<text x="53.6" y="228.4">30</text>
<text x="53.6" y="230.9">31</text>
<text x="53.6" y="233.5">32</text>
<text x="54.1" y="236">1</text>
<text x="54.1" y="238.5">2</text>
<text x="53.6" y="243.6">10</text>
<text x="54.1" y="241.1">9</text>
<text x="99.2" y="241.1">1</text>
<text x="99.2" y="243.6">2</text>
<text x="53.6" y="246.2">11</text>
<text x="99.2" y="246.2">3</text>
<text x="99.2" y="248.7">4</text>
<text x="40.4" y="253.3" transform="rotate(-90 40.4 253.3)">3</text>
</g>
<g font-size="1.8" fill="#0000c2">
<text x="265.4" y="113.2">0V = run</text>
<text x="265.4" y="115.3">80V = stop</text>
<text x="288.3" y="145.7">tune R22 for warmup</text>
</g>
</svg>
